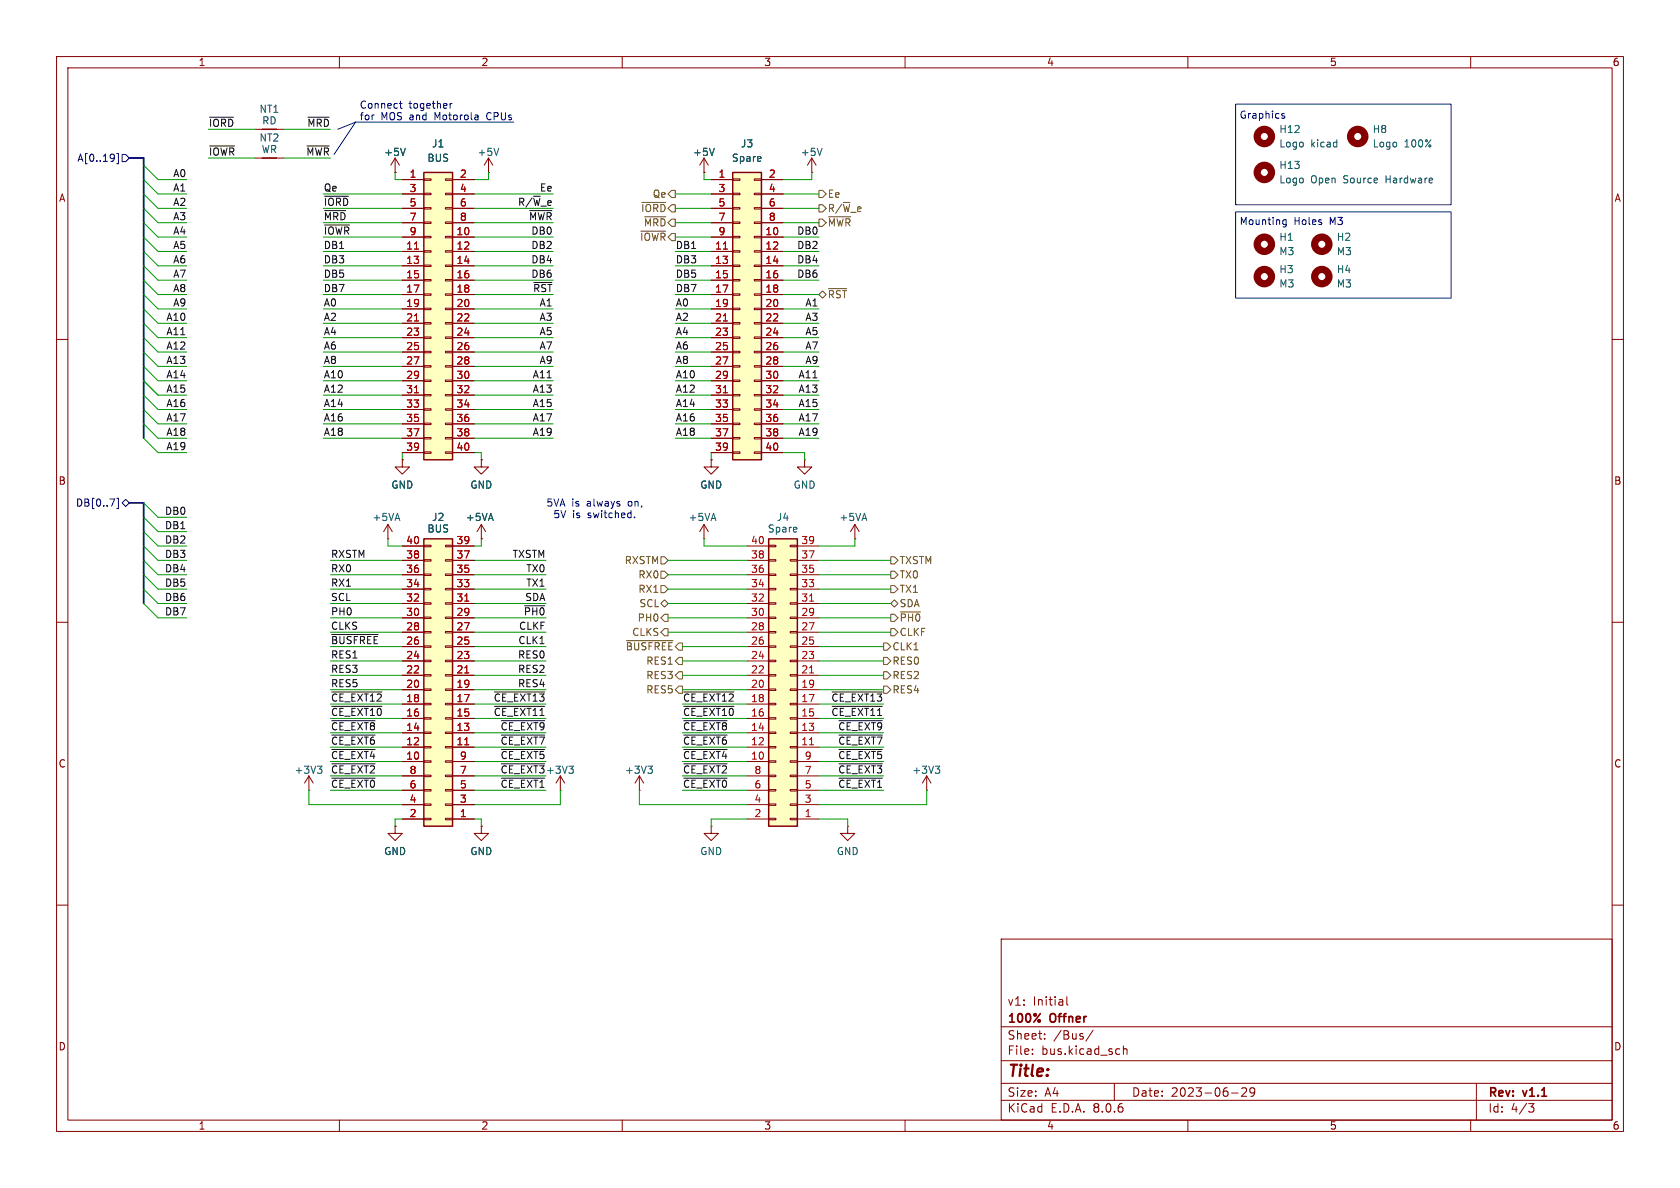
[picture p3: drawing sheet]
<svg xmlns="http://www.w3.org/2000/svg" width="297mm" height="210mm" viewBox="0 0 297 210" stroke-linecap="round" stroke-linejoin="round" font-family="sans-serif">
<g fill="none" stroke="#840000" stroke-width=".18">
<path d="M10 10h277v190h-277zM12 12h273v186h-273zM60 10v2M110 10v2M160 10v2M210 10v2M260 10v2M45.1 27.9h5.1M45.1 22.9h5.1M69.8 30.5h.1M69.8 27.9l-.7 1.3M69.8 27.9v2.6"/>
<path d="M69.8 27.9l.8 1.3M10 60h2M285 60h2M68.6 95.3h.1M68.6 92.7l-.8 1.3M68.6 92.7v2.6M68.6 92.7l.7 1.3M71.1 81.3v1.3h1.3l-1.3 1.2-1.3-1.2h1.3M71.1 81.3h.1M85.1 81.3v1.3h1.3l-1.3 1.2-1.3-1.2h1.3M85.1 81.3h.1M85.1 95.3h.1"/>
<path d="M85.1 92.7l-.8 1.3M85.1 92.7v2.6M85.1 92.7l.8 1.3M10 110h2M285 110h2M10 160h2M285 160h2M177 166h108v32h-108zM188.6 176.2v1.3l.2 .2M60 198v2M110 198v2M160 198v2"/>
<path d="M177 194.5h108M177 191.5h108M177 187.5h108M177 181.5h108M182.5 186.3v.1M182.5 185.5v.1M184.7 183.6v.1M184.7 182.8v.1M193.2 182.1l-1.2 2M197 191.5v3M197.8 185.4l.2 .1M198 186.3l-.2 .1"/>
<path d="M198.6 184.9v1.5M198.6 185.5l.2-.1 .4 .1v.9M210 198v2M217.7 193.2h1.2M219.5 192.4l.6-.1 .2 .1 .1 .3-.9 1.1h.9M221.8 192.9l-.3 .3h-.3l-.2-.3 .1-.5 .4-.1 .2 .1a.99 .99 0 0 1-.3 1.4h-.3M260 198v2M261 191.5v6.5M270.2 195.1h1l-.5 .6 .4 .1 .1 .5-.3 .3h-.4"/>
</g>
<path d="M71.7 26.2l-.5 1.3" fill="none" stroke="#006464" stroke-width=".18"/>
<g fill="none" stroke="#840000" stroke-width="1.3">
<circle cx="223.5" cy="24.1" r="1.27"/>
<circle cx="223.5" cy="30.5" r="1.27"/>
<circle cx="240" cy="24.1" r="1.27"/>
<circle cx="233.7" cy="48.9" r="1.27"/>
</g>
<path d="M46.4 27.9h2.5M46.4 22.9h2.5" fill="none" stroke="#840000" stroke-width=".25"/>
<path d="M135.9 95.3h5.1v50.8h-5.1z" fill="#ffffc2"/>
<g fill="none" stroke="#840000" stroke-width=".18">
<path d="M132.1 99.1h3.8M132.1 96.5h3.8M135.9 96.4h1.3v.2h-1.3zM135.9 98.9h1.3v.3h-1.3zM139.7 96.4h1.3v.2h-1.3zM139.7 98.9h1.3v.3h-1.3zM141 99.1h3.8M141 96.5h3.8M151.1 95.3h.1M151.1 92.7l-.7 1.3M151.1 92.7v2.6M151.1 92.7l.8 1.3"/>
<path d="M132.1 119.4h3.8M132.1 116.8h3.8M132.1 114.3h3.8M132.1 111.8h3.8M132.1 109.2h3.8M132.1 106.7h3.8M132.1 104.1h3.8M132.1 101.6h3.8M135.9 101.5h1.3v.2h-1.3zM135.9 104h1.3v.3h-1.3zM135.9 106.6h1.3v.2h-1.3zM135.9 109.1h1.3v.2h-1.3z"/>
<path d="M135.9 111.6h1.3v.3h-1.3zM135.9 114.2h1.3v.2h-1.3zM135.9 116.7h1.3v.3h-1.3zM135.9 119.3h1.3v.2h-1.3zM139.7 101.5h1.3v.2h-1.3zM139.7 104h1.3v.3h-1.3zM139.7 106.6h1.3v.2h-1.3zM139.7 109.1h1.3v.2h-1.3zM139.7 111.6h1.3v.3h-1.3zM139.7 114.2h1.3v.2h-1.3zM139.7 116.7h1.3v.3h-1.3zM139.7 119.3h1.3v.2h-1.3z"/>
<path d="M141 119.4h3.8M141 116.8h3.8M141 114.3h3.8M141 111.8h3.8M141 109.2h3.8M141 106.7h3.8M141 104.1h3.8M141 101.6h3.8M132.1 134.6h3.8M132.1 132.1h3.8M132.1 129.5h3.8M132.1 127h3.8"/>
<path d="M132.1 124.5h3.8M132.1 121.9h3.8M132.1 139.7h3.8M132.1 137.2h3.8M135.9 121.8h1.3v.2h-1.3zM135.9 124.3h1.3v.3h-1.3zM135.9 126.9h1.3v.2h-1.3zM135.9 129.4h1.3v.3h-1.3zM135.9 132h1.3v.2h-1.3zM135.9 134.5h1.3v.2h-1.3zM135.9 137h1.3v.3h-1.3zM135.9 139.6h1.3v.2h-1.3z"/>
<path d="M139.7 121.8h1.3v.2h-1.3zM139.7 124.3h1.3v.3h-1.3zM139.7 126.9h1.3v.2h-1.3zM139.7 129.4h1.3v.3h-1.3zM139.7 132h1.3v.2h-1.3zM139.7 134.5h1.3v.2h-1.3zM139.7 137h1.3v.3h-1.3zM139.7 139.6h1.3v.2h-1.3zM141 134.6h3.8M141 132.1h3.8M141 129.5h3.8M141 127h3.8"/>
<path d="M141 124.5h3.8M141 121.9h3.8M141 139.7h3.8M141 137.2h3.8M132.1 144.8h3.8M132.1 142.2h3.8M135.9 142.1h1.3v.3h-1.3zM135.9 144.7h1.3v.2h-1.3zM139.7 142.1h1.3v.3h-1.3zM139.7 144.7h1.3v.2h-1.3zM141 144.8h3.8M141 142.2h3.8"/>
</g>
<path d="M135.9 95.3h5.1v50.8h-5.1z" fill="none" stroke="#840000" stroke-width=".25"/>
<path d="M143.1 119h.7M143.1 106.3h.7M143.1 131.7h.7" fill="none" stroke="#a90000" stroke-width=".18"/>
<path d="M129.5 30.5h5.1v50.8h-5.1z" fill="#ffffc2"/>
<g fill="none" stroke="#840000" stroke-width=".18">
<path d="M86.4 30.5h.1M86.4 27.9l.7 1.3M86.4 27.9v2.6M86.4 27.9l-.8 1.3M125.7 31.8h3.8M125.7 34.3h3.8M125.7 36.8h3.8M125.7 39.4h3.8M129.5 39.2h1.3v.3h-1.3zM129.5 36.7h1.3v.3h-1.3zM129.5 34.2h1.3v.2h-1.3zM129.5 31.6h1.3v.3h-1.3z"/>
<path d="M133.3 39.2h1.3v.3h-1.3zM133.3 36.7h1.3v.3h-1.3zM133.3 34.2h1.3v.2h-1.3zM133.3 31.6h1.3v.3h-1.3zM134.6 31.8h3.8M134.6 34.3h3.8M134.6 36.8h3.8M134.6 39.4h3.8M125.7 41.9h3.8M125.7 44.5h3.8M125.7 47h3.8M125.7 49.5h3.8"/>
<path d="M125.7 52.1h3.8M125.7 54.6h3.8M125.7 57.2h3.8M125.7 59.7h3.8M129.5 59.6h1.3v.2h-1.3zM129.5 57h1.3v.3h-1.3zM129.5 54.5h1.3v.2h-1.3zM129.5 51.9h1.3v.3h-1.3zM129.5 49.4h1.3v.3h-1.3zM129.5 46.9h1.3v.2h-1.3zM129.5 44.3h1.3v.3h-1.3zM129.5 41.8h1.3v.2h-1.3z"/>
<path d="M133.3 59.6h1.3v.2h-1.3zM133.3 57h1.3v.3h-1.3zM133.3 54.5h1.3v.2h-1.3zM133.3 51.9h1.3v.3h-1.3zM133.3 49.4h1.3v.3h-1.3zM133.3 46.9h1.3v.2h-1.3zM133.3 44.3h1.3v.3h-1.3zM133.3 41.8h1.3v.2h-1.3zM134.6 41.9h3.8M134.6 44.5h3.8M134.6 47h3.8M134.6 49.5h3.8"/>
<path d="M134.6 52.1h3.8M134.6 54.6h3.8M134.6 57.2h3.8M134.6 59.7h3.8M125.7 62.2h3.8M125.7 64.8h3.8M125.7 67.3h3.8M125.7 69.9h3.8M125.7 72.4h3.8M125.7 74.9h3.8M125.7 77.5h3.8M129.5 79.9h1.3v.2h-1.3z"/>
<path d="M129.5 77.3h1.3v.3h-1.3zM129.5 74.8h1.3v.3h-1.3zM129.5 72.3h1.3v.2h-1.3zM129.5 69.7h1.3v.3h-1.3zM129.5 67.2h1.3v.2h-1.3zM129.5 64.6h1.3v.3h-1.3zM129.5 62.1h1.3v.3h-1.3zM133.3 79.9h1.3v.2h-1.3zM133.3 77.3h1.3v.3h-1.3zM133.3 74.8h1.3v.3h-1.3zM133.3 72.3h1.3v.2h-1.3zM133.3 69.7h1.3v.3h-1.3z"/>
<path d="M133.3 67.2h1.3v.2h-1.3zM133.3 64.6h1.3v.3h-1.3zM133.3 62.1h1.3v.3h-1.3zM134.6 62.2h3.8M134.6 64.8h3.8M134.6 67.3h3.8M134.6 69.9h3.8M134.6 72.4h3.8M134.6 74.9h3.8M134.6 77.5h3.8M125.7 80h3.8M134.6 80h3.8"/>
<path d="M149.9 146.1v1.2h1.2l-1.2 1.3-1.3-1.3h1.3M149.9 146.1h.1"/>
</g>
<path d="M129.5 30.5h5.1v50.8h-5.1z" fill="none" stroke="#840000" stroke-width=".25"/>
<path d="M127.9 44h.7M127.9 56.7h.7M127.9 69.4h.7" fill="none" stroke="#a90000" stroke-width=".18"/>
<path d="M88.2 26.2l-.4 1.3" fill="none" stroke="#006464" stroke-width=".18"/>
<path d="M74.9 30.5h5.1v50.8h-5.1z" fill="#ffffc2"/>
<g fill="none" stroke="#840000" stroke-width=".18">
<path d="M71.1 31.8h3.8M71.1 34.3h3.8M71.1 36.8h3.8M71.1 39.4h3.8M74.9 39.2h1.3v.3h-1.3zM74.9 36.7h1.3v.3h-1.3zM74.9 34.2h1.3v.2h-1.3zM74.9 31.6h1.3v.3h-1.3zM78.7 39.2h1.3v.3h-1.3zM78.7 36.7h1.3v.3h-1.3zM78.7 34.2h1.3v.2h-1.3zM78.7 31.6h1.3v.3h-1.3z"/>
<path d="M80 31.8h3.8M80 34.3h3.8M80 36.8h3.8M80 39.4h3.8M71.1 41.9h3.8M71.1 44.5h3.8M71.1 47h3.8M71.1 49.5h3.8M71.1 52.1h3.8M71.1 54.6h3.8M71.1 57.2h3.8M71.1 59.7h3.8"/>
<path d="M74.9 59.6h1.3v.2h-1.3zM74.9 57h1.3v.3h-1.3zM74.9 54.5h1.3v.2h-1.3zM74.9 51.9h1.3v.3h-1.3zM74.9 49.4h1.3v.3h-1.3zM74.9 46.9h1.3v.2h-1.3zM74.9 44.3h1.3v.3h-1.3zM74.9 41.8h1.3v.2h-1.3zM78.7 59.6h1.3v.2h-1.3zM78.7 57h1.3v.3h-1.3zM78.7 54.5h1.3v.2h-1.3zM78.7 51.9h1.3v.3h-1.3z"/>
<path d="M78.7 49.4h1.3v.3h-1.3zM78.7 46.9h1.3v.2h-1.3zM78.7 44.3h1.3v.3h-1.3zM78.7 41.8h1.3v.2h-1.3zM80 41.9h3.8M80 44.5h3.8M80 47h3.8M80 49.5h3.8M80 52.1h3.8M80 54.6h3.8M80 57.2h3.8M80 59.7h3.8"/>
<path d="M71.1 62.2h3.8M71.1 64.8h3.8M71.1 67.3h3.8M71.1 69.9h3.8M71.1 72.4h3.8M71.1 74.9h3.8M71.1 77.5h3.8M74.9 79.9h1.3v.2h-1.3zM74.9 77.3h1.3v.3h-1.3zM74.9 74.8h1.3v.3h-1.3zM74.9 72.3h1.3v.2h-1.3zM74.9 69.7h1.3v.3h-1.3z"/>
<path d="M74.9 67.2h1.3v.2h-1.3zM74.9 64.6h1.3v.3h-1.3zM74.9 62.1h1.3v.3h-1.3zM78.7 79.9h1.3v.2h-1.3zM78.7 77.3h1.3v.3h-1.3zM78.7 74.8h1.3v.3h-1.3zM78.7 72.3h1.3v.2h-1.3zM78.7 69.7h1.3v.3h-1.3zM78.7 67.2h1.3v.2h-1.3zM78.7 64.6h1.3v.3h-1.3zM78.7 62.1h1.3v.3h-1.3zM80 62.2h3.8"/>
<path d="M80 64.8h3.8M80 67.3h3.8M80 69.9h3.8M80 72.4h3.8M80 74.9h3.8M80 77.5h3.8M71.1 80h3.8M80 80h3.8M54.6 139.7h.1M54.6 137.2l-.8 1.2M54.6 137.2v2.5M54.6 137.2l.8 1.2"/>
<path d="M163.8 139.7h.1M163.8 137.2l-.7 1.2M163.8 137.2v2.5M163.8 137.2l.8 1.2M85.1 146.1v1.2h1.3l-1.3 1.3-1.3-1.3h1.3M85.1 146.1h.1"/>
</g>
<path d="M74.9 30.5h5.1v50.8h-5.1z" fill="none" stroke="#840000" stroke-width=".25"/>
<path d="M73.3 44h.7M73.3 56.7h.7M73.3 69.4h.7" fill="none" stroke="#a90000" stroke-width=".18"/>
<path d="M56.1 135.4h.8l-.4 .5M56.7 135.9l.2 .3v.3l-.2 .2M165.3 135.4h.8l-.4 .5M165.9 135.9l.2 .3v.3l-.2 .2" fill="none" stroke="#006464" stroke-width=".18"/>
<path d="M74.9 95.3h5.1v50.8h-5.1z" fill="#ffffc2"/>
<g fill="none" stroke="#840000" stroke-width=".18">
<path d="M69.8 30.5h.1M71.1 31.8h3.8M71.1 34.3h3.8M71.1 36.8h3.8M71.1 39.4h3.8M80 31.8h3.8M80 34.3h3.8M80 36.8h3.8M80 39.4h3.8M124.5 30.5h.1M124.5 27.9v2.6M124.5 27.9l-.8 1.3"/>
<path d="M124.5 27.9l.7 1.3M125.7 31.8h3.8M125.7 34.3h3.8M125.7 36.8h3.8M125.7 39.4h3.8M134.6 31.8h3.8M134.6 34.3h3.8M134.6 36.8h3.8M134.6 39.4h3.8M143.5 30.5h.1M143.5 27.9l.8 1.3M143.5 27.9v2.6"/>
<path d="M143.5 27.9l-.8 1.3M71.1 41.9h3.8M71.1 44.5h3.8M71.1 47h3.8M71.1 49.5h3.8M71.1 52.1h3.8M71.1 54.6h3.8M71.1 57.2h3.8M71.1 59.7h3.8M80 41.9h3.8M80 44.5h3.8M80 47h3.8"/>
<path d="M80 49.5h3.8M80 52.1h3.8M80 54.6h3.8M80 57.2h3.8M80 59.7h3.8M125.7 41.9h3.8M125.7 44.5h3.8M125.7 47h3.8M125.7 49.5h3.8M125.7 52.1h3.8M125.7 54.6h3.8M125.7 57.2h3.8"/>
<path d="M125.7 59.7h3.8M134.6 41.9h3.8M134.6 44.5h3.8M134.6 47h3.8M134.6 49.5h3.8M134.6 52.1h3.8M134.6 54.6h3.8M134.6 57.2h3.8M134.6 59.7h3.8M71.1 62.2h3.8M71.1 64.8h3.8M71.1 67.3h3.8"/>
<path d="M71.1 69.9h3.8M71.1 72.4h3.8M71.1 74.9h3.8M71.1 77.5h3.8M80 62.2h3.8M80 64.8h3.8M80 67.3h3.8M80 69.9h3.8M80 72.4h3.8M80 74.9h3.8M80 77.5h3.8M125.7 62.2h3.8"/>
<path d="M125.7 64.8h3.8M125.7 67.3h3.8M125.7 69.9h3.8M125.7 72.4h3.8M125.7 74.9h3.8M125.7 77.5h3.8M134.6 62.2h3.8M134.6 64.8h3.8M134.6 67.3h3.8M134.6 69.9h3.8M134.6 72.4h3.8M134.6 74.9h3.8"/>
<path d="M134.6 77.5h3.8M71.1 81.3h.1M71.1 99.1h3.8M71.1 96.5h3.8M71.1 80h3.8M74.9 96.4h1.3v.2h-1.3zM74.9 98.9h1.3v.3h-1.3zM78.7 96.4h1.3v.2h-1.3zM78.7 98.9h1.3v.3h-1.3zM80 99.1h3.8M80 96.5h3.8M80 80h3.8"/>
<path d="M85.1 95.3h.1M85.1 81.3h.1M124.5 95.3h.1M124.5 92.7l-.8 1.3M124.5 92.7v2.6M124.5 92.7l.7 1.3M125.7 81.3v1.3h1.3l-1.3 1.2-1.2-1.2h1.2M125.7 81.3h.1M125.7 80h3.8M134.6 80h3.8M142.2 81.3v1.3h1.3l-1.3 1.2-1.2-1.2h1.2M142.2 81.3h.1"/>
<path d="M71.1 119.4h3.8M71.1 116.8h3.8M71.1 114.3h3.8M71.1 111.8h3.8M71.1 109.2h3.8M71.1 106.7h3.8M71.1 104.1h3.8M71.1 101.6h3.8M74.9 101.5h1.3v.2h-1.3zM74.9 104h1.3v.3h-1.3zM74.9 106.6h1.3v.2h-1.3zM74.9 109.1h1.3v.2h-1.3z"/>
<path d="M74.9 111.6h1.3v.3h-1.3zM74.9 114.2h1.3v.2h-1.3zM74.9 116.7h1.3v.3h-1.3zM74.9 119.3h1.3v.2h-1.3zM78.7 101.5h1.3v.2h-1.3zM78.7 104h1.3v.3h-1.3zM78.7 106.6h1.3v.2h-1.3zM78.7 109.1h1.3v.2h-1.3zM78.7 111.6h1.3v.3h-1.3zM78.7 114.2h1.3v.2h-1.3zM78.7 116.7h1.3v.3h-1.3zM78.7 119.3h1.3v.2h-1.3z"/>
<path d="M80 119.4h3.8M80 116.8h3.8M80 114.3h3.8M80 111.8h3.8M80 109.2h3.8M80 106.7h3.8M80 104.1h3.8M80 101.6h3.8M71.1 134.6h3.8M71.1 132.1h3.8M71.1 129.5h3.8M71.1 127h3.8"/>
<path d="M71.1 124.5h3.8M71.1 121.9h3.8M71.1 139.7h3.8M71.1 137.2h3.8M74.9 121.8h1.3v.2h-1.3zM74.9 124.3h1.3v.3h-1.3zM74.9 126.9h1.3v.2h-1.3zM74.9 129.4h1.3v.3h-1.3zM74.9 132h1.3v.2h-1.3zM74.9 134.5h1.3v.2h-1.3zM74.9 137h1.3v.3h-1.3zM74.9 139.6h1.3v.2h-1.3z"/>
<path d="M78.7 121.8h1.3v.2h-1.3zM78.7 124.3h1.3v.3h-1.3zM78.7 126.9h1.3v.2h-1.3zM78.7 129.4h1.3v.3h-1.3zM78.7 132h1.3v.2h-1.3zM78.7 134.5h1.3v.2h-1.3zM78.7 137h1.3v.3h-1.3zM78.7 139.6h1.3v.2h-1.3zM80 134.6h3.8M80 132.1h3.8M80 129.5h3.8M80 127h3.8"/>
<path d="M80 124.5h3.8M80 121.9h3.8M80 139.7h3.8M80 137.2h3.8M99.1 139.7h.1M99.1 137.2l-.8 1.2M99.1 137.2v2.5M99.1 137.2l.7 1.2M113 139.7h.1M113 137.2l-.7 1.2M113 137.2v2.5M113 137.2l.8 1.2"/>
<path d="M69.8 146.1v1.2h1.3l-1.3 1.3-1.2-1.3h1.2M69.8 146.1h.1M71.1 144.8h3.8M71.1 142.2h3.8M74.9 142.1h1.3v.3h-1.3zM74.9 144.7h1.3v.2h-1.3zM78.7 142.1h1.3v.3h-1.3zM78.7 144.7h1.3v.2h-1.3zM80 144.8h3.8M80 142.2h3.8M85.1 146.1h.1M125.7 146.1v1.2h1.3l-1.3 1.3-1.2-1.3h1.2"/>
<path d="M125.7 146.1h.1"/>
</g>
<path d="M74.9 95.3h5.1v50.8h-5.1z" fill="none" stroke="#840000" stroke-width=".25"/>
<path d="M73.3 44h.7M73.3 56.7h.7M127.9 44h.7M127.9 56.7h.7M73.3 69.4h.7M127.9 69.4h.7M82.2 119h.7M82.2 106.3h.7M82.2 131.7h.7" fill="none" stroke="#a90000" stroke-width=".18"/>
<g fill="none" stroke="#840000" stroke-width="1.3">
<circle cx="223.5" cy="43.2" r="1.27"/>
<circle cx="223.5" cy="48.9" r="1.27"/>
<circle cx="233.7" cy="43.2" r="1.27"/>
</g>
<path d="M71.7 26.2l-.5 1.3M126.3 26.2l-.4 1.3M145.3 26.2l-.4 1.3M100.6 135.4h.8l-.5 .5M101.1 135.9l.3 .3v.3l-.3 .2M114.5 135.4h.8l-.4 .5M115.1 135.9l.2 .3v.3l-.2 .2" fill="none" stroke="#006464" stroke-width=".18"/>
<g fill="none" stroke="#725600" stroke-width=".18">
<path d="M113.5 35.8h4.2M114 38.3h3.7M118.7 33.7h.7v1.2h-.7l-.6-.6zM144.8 38.7h.6l.6 .7-.6 .6h-.6zM144.8 36.2h.6l.6 .6-.6 .7h-.6zM144.8 33.7h.6l.6 .6-.6 .6h-.6zM146.5 38.3h3.9M113.3 40.9h4.4M145.4 51.4l.6 .7-.6 .6-.6-.6zM146.5 51h3.2M116.8 98.4h.7l.6 .7-.6 .6h-.7zM157.5 98.4h.6l.6 .7-.6 .6h-.6z"/>
<path d="M110.7 113.3h8.3M116.8 103.5h.7l.6 .6-.6 .7h-.7zM116.8 106.7l.7-.7 .6 .7-.6 .6zM116.8 101h.7l.6 .6-.6 .6h-.7zM117.5 108.6h.6v1.3h-.6l-.7-.7zM117.5 111.1h.6v1.3h-.6l-.7-.6zM119.4 116.8l.6-.6h.6v1.3h-.6zM120 118.7h.6v1.3h-.6l-.6-.6zM156.2 116.2h.6l.7 .6-.7 .7h-.6zM156.2 118.7h.6l.7 .7-.7 .6h-.6zM156.2 113.7h.6l.7 .6-.7 .6h-.6zM157.5 101h.6l.6 .6-.6 .6h-.6z"/>
<path d="M157.5 108.6h.6l.6 .6-.6 .7h-.6zM157.5 111.1h.6l.6 .7-.6 .6h-.6zM157.5 103.5h.6l.6 .6-.6 .7h-.6zM157.5 106.7l.6-.7 .6 .7-.6 .6zM159.2 108.2h3.5M120 121.3h.6v1.3h-.6l-.6-.7zM156.2 121.3h.6l.7 .6-.7 .7h-.6z"/>
</g>
<path d="M20.2 27.4v.8M20.2 27.8v.1M20.6 27.1h.3v1.8h-.3M21.6 27.3h.6l.7 .6-.7 .7h-.6zM19.4 88.2h.9l-.6 1.3M20.6 88.1h.3v1.8h-.3M22.2 88.3l.7 .6-.7 .6-.6-.6z" fill="none" stroke="#000084" stroke-width=".18"/>
<g fill="none" stroke="#0f0f0f" stroke-width=".18">
<path d="M37.1 20.7h4.2M37.1 25.8h4.4M54.3 25.8h3.9M54.5 20.7h3.7M57.4 39.8h4.4M57.4 37.2h3.7M57.4 34.7h4.2M93.6 37.2h4M94.4 49.9h3.2M58.6 112.2h8.3M92.7 107.1h3.6M58.6 122.3h8.9"/>
<path d="M58.6 135h7.7M58.6 129.9h7.7M58.6 137.6h7.7M58.6 124.9h8.9M58.6 127.4h7.7M58.6 132.5h7.7M87.4 122.3h8.9M87.4 124.9h8.9M88.6 135h7.7M88.6 129.9h7.7M88.6 137.6h7.7M88.6 127.4h7.7"/>
<path d="M88.6 132.5h7.7M120.9 122.3h8.9M120.9 135h7.6M120.9 129.9h7.6M120.9 137.6h7.6M120.9 124.9h8.9M120.9 127.4h7.6M120.9 132.5h7.6M147.1 122.3h8.9M147.1 124.9h8.9M148.3 135h7.7M148.3 129.9h7.7"/>
<path d="M148.3 137.6h7.7M148.3 127.4h7.7M148.3 132.5h7.7"/>
</g>
<g fill="none" stroke="#0000c2" stroke-width=".18">
<path d="M70.6 18.3h.5M70.8 17.9v1.1l.3 .1M79.6 18.3v.8M79.9 18.3l-.3 .2M218.4 18.4h38.1v17.8h-38.1zM62.9 21.6l-3.2 1.3M62.9 21.6h27.9M62.9 21.6l-3.8 5.7M218.4 37.5h38.1v15.2h-38.1zM226.7 20.4l.4 .1v.2l-.1 .2-.4-.1M226.7 20.1h.4M226.8 39.6l.2 .1 .4-.1"/>
<path d="M227.4 38.9v1l-.3 .2h-.3M227.4 38.9h-.4l-.2 .1M112.2 91.4v.1"/>
</g>
<path d="M22.9 27.9h2.5v49.6M22.9 88.9h2.5v17.8" fill="none" stroke="#000084" stroke-width=".3"/>
<g fill="none" stroke="#009600" stroke-width=".18">
<path d="M25.4 29.2l2.5 2.6h5.1M25.4 34.3l2.5 2.5h5.1M25.4 36.8l2.5 2.6h5.1M25.4 39.4l2.5 2.5h5.1M25.4 31.8l2.5 2.5h5.1M36.8 27.9h8.3M36.8 22.9h8.3M50.2 27.9h8.2M50.2 22.9h8.2M57.1 36.8h14M57.1 39.4h14M57.1 34.3h14"/>
<path d="M69.8 30.5v1.3h1.3M83.8 36.8h14M83.8 39.4h14M83.8 34.3h14M86.4 30.5v1.3h-2.6M119.4 36.8h6.3M119.4 39.4h6.3M119.4 34.3h6.3M124.5 30.5v1.3h1.2M138.4 36.8h6.4M138.4 39.4h6.4M138.4 34.3h6.4"/>
<path d="M143.5 30.5v1.3h-5.1M25.4 59.7l2.5 2.5h5.1M25.4 47l2.5 2.5h5.1M25.4 49.5l2.5 2.6h5.1M25.4 41.9l2.5 2.6h5.1M25.4 52.1l2.5 2.5h5.1M25.4 44.5l2.5 2.5h5.1M25.4 54.6l2.5 2.6h5.1M25.4 57.2l2.5 2.5h5.1M57.1 49.5h14M57.1 52.1h14M57.1 44.5h14"/>
<path d="M57.1 54.6h14M57.1 47h14M57.1 41.9h14M57.1 57.2h14M57.1 59.7h14M83.8 49.5h14M83.8 52.1h14M83.8 44.5h14M83.8 54.6h14M83.8 47h14M83.8 41.9h14M83.8 57.2h14"/>
<path d="M83.8 59.7h14M119.4 49.5h6.3M119.4 52.1h6.3M119.4 44.5h6.3M119.4 54.6h6.3M119.4 47h6.3M119.4 41.9h6.3M119.4 57.2h6.3M119.4 59.7h6.3M138.4 49.5h6.4M138.4 52.1h6.4M138.4 44.5h6.4"/>
<path d="M138.4 54.6h6.4M138.4 47h6.4M138.4 41.9h6.4M138.4 57.2h6.4M138.4 59.7h6.4M25.4 72.4l2.5 2.5h5.1M25.4 74.9l2.5 2.6h5.1M25.4 69.9l2.5 2.5h5.1M25.4 77.5l2.5 2.5h5.1M25.4 67.3l2.5 2.6h5.1M25.4 64.8l2.5 2.5h5.1M25.4 62.2l2.5 2.6h5.1"/>
<path d="M57.1 74.9h14M57.1 62.2h14M57.1 77.5h14M57.1 72.4h14M57.1 69.9h14M57.1 67.3h14M57.1 64.8h14M83.8 74.9h14M83.8 62.2h14M83.8 77.5h14M83.8 72.4h14M83.8 69.9h14"/>
<path d="M83.8 67.3h14M83.8 64.8h14M119.4 74.9h6.3M119.4 62.2h6.3M119.4 77.5h6.3M119.4 72.4h6.3M119.4 69.9h6.3M119.4 67.3h6.3M119.4 64.8h6.3M138.4 74.9h6.4M138.4 62.2h6.4M138.4 77.5h6.4"/>
<path d="M138.4 72.4h6.4M138.4 69.9h6.4M138.4 67.3h6.4M138.4 64.8h6.4M25.4 96.5l2.5 2.6h5.1M25.4 94l2.5 2.5h5.1M25.4 99.1l2.5 2.5h5.1M25.4 91.4l2.5 2.6h5.1M25.4 88.9l2.5 2.5h5.1M58.4 99.1h12.7M68.6 95.3v1.2h2.5M71.1 80v1.3"/>
<path d="M83.8 99.1h12.7M83.8 80h1.3v1.3M85.1 95.3v1.2h-1.3M118.1 99.1h14M124.5 95.3v1.2h7.6M125.7 80v1.3M138.4 80h3.8v1.3M144.8 99.1h12.7M151.1 95.3v1.2h-6.3M25.4 106.7l2.5 2.5h5.1M25.4 101.6l2.5 2.5h5.1M25.4 104.1l2.5 2.6h5.1"/>
<path d="M58.4 109.2h12.7M58.4 101.6h12.7M58.4 104.1h12.7M58.4 106.7h12.7M58.4 116.8h12.7M58.4 111.8h12.7M58.4 114.3h12.7M58.4 119.4h12.7M83.8 109.2h12.7M83.8 101.6h12.7M83.8 104.1h12.7M83.8 106.7h12.7"/>
<path d="M83.8 116.8h12.7M83.8 111.8h12.7M83.8 114.3h12.7M83.8 119.4h12.7M118.1 109.2h14M118.1 101.6h14M118.1 104.1h14M118.1 106.7h14M118.1 111.8h14M120.6 116.8h11.5M120.6 114.3h11.5M120.6 119.4h11.5"/>
<path d="M144.8 109.2h12.7M144.8 101.6h12.7M144.8 104.1h12.7M144.8 106.7h12.7M144.8 116.8h11.4M144.8 111.8h12.7M144.8 114.3h11.4M144.8 119.4h11.4M54.6 139.7v2.5h16.5M58.4 137.2h12.7M58.4 139.7h12.7M58.4 124.5h12.7"/>
<path d="M58.4 127h12.7M58.4 121.9h12.7M58.4 129.5h12.7M58.4 132.1h12.7M58.4 134.6h12.7M83.8 137.2h12.7M83.8 139.7h12.7M83.8 124.5h12.7M83.8 127h12.7M83.8 121.9h12.7M83.8 129.5h12.7M83.8 132.1h12.7"/>
<path d="M83.8 134.6h12.7M99.1 139.7v2.5h-15.3M113 139.7v2.5h19.1M120.6 137.2h11.5M120.6 139.7h11.5M120.6 124.5h11.5M120.6 127h11.5M120.6 121.9h11.5M120.6 129.5h11.5M120.6 132.1h11.5M120.6 134.6h11.5M144.8 137.2h11.4"/>
<path d="M144.8 139.7h11.4M144.8 124.5h11.4M144.8 127h11.4M144.8 121.9h11.4M144.8 129.5h11.4M144.8 132.1h11.4M144.8 134.6h11.4M163.8 139.7v2.5h-19M71.1 144.8h-1.3v1.3M83.8 144.8h1.3v1.3M132.1 144.8h-6.4v1.3M144.8 144.8h5.1v1.3"/>
</g>
<text font-size="2.8" fill="#840000" x="178" y="190.9">Title:</text>
<g font-size="2.1" fill="#840000">
<text x="178" y="178">v1:</text>
<text x="182.6" y="178">Initial</text>
<text x="178" y="184">Sheet:</text>
<text x="178" y="181.2">100%</text>
<text x="185.7" y="181.2">Offner</text>
<text x="186.2" y="184">/Bus/</text>
<text x="178" y="186.7">File:</text>
<text x="184.1" y="186.7">bus.kicad_sch</text>
<text x="178" y="196.9">KiCad</text>
<text x="178" y="194.1">Size:</text>
<text x="184.7" y="194.1">A4</text>
<text x="185.7" y="196.9">E.D.A.</text>
<text x="193.3" y="196.9">8.0.6</text>
<text x="200" y="194.1">Date:</text>
<text x="207" y="194.1">2023-06-29</text>
<text x="263" y="194.3">Rev:</text>
<text x="263" y="196.9">Id:</text>
<text x="267.1" y="196.9">4/3</text>
<text x="269.4" y="194.3">v1.1</text>
</g>
<g font-size="1.8" fill="#840000">
<text x="35" y="11.9">1</text>
<text x="85" y="11.9">2</text>
<text x="135" y="11.9">3</text>
<text x="185" y="11.9">4</text>
<text x="235" y="11.9">5</text>
<text x="285" y="11.9">6</text>
<text x="10.3" y="35.9">A</text>
<text x="285.3" y="35.9">A</text>
<text x="10.3" y="85.9">B</text>
<text x="285.3" y="85.9">B</text>
<text x="10.3" y="135.9">C</text>
<text x="285.3" y="135.9">C</text>
<text x="10.3" y="185.9">D</text>
<text x="285.3" y="185.9">D</text>
<text x="35" y="199.9">1</text>
<text x="85" y="199.9">2</text>
<text x="135" y="199.9">3</text>
<text x="185" y="199.9">4</text>
<text x="235" y="199.9">5</text>
<text x="285" y="199.9">6</text>
</g>
<g font-size="1.8" fill="#0f0f0f">
<text x="36.8" y="22.5">~{IORD}</text>
<text x="54.2" y="22.5">~{MRD}</text>
<text x="36.8" y="27.6">~{IOWR}</text>
<text x="54" y="27.6">~{MWR}</text>
<text x="30.5" y="33.9">A1</text>
<text x="30.5" y="31.4">A0</text>
<text x="57.1" y="33.9">Qe</text>
<text x="95.3" y="33.9">Ee</text>
<text x="30.5" y="41.6">A4</text>
<text x="30.5" y="36.5">A2</text>
<text x="30.5" y="39">A3</text>
<text x="57.1" y="41.6">~{IOWR}</text>
<text x="57.1" y="39">~{MRD}</text>
<text x="57.1" y="36.5">~{IORD}</text>
<text x="91.5" y="36.5">R/~{W}_e</text>
<text x="93.4" y="39">~{MWR}</text>
<text x="93.8" y="41.6">DB0</text>
<text x="140.8" y="41.6">DB0</text>
<text x="30.5" y="44.1">A5</text>
<text x="30.5" y="46.6">A6</text>
<text x="57.1" y="46.6">DB3</text>
<text x="57.1" y="44.1">DB1</text>
<text x="93.8" y="46.6">DB4</text>
<text x="93.8" y="44.1">DB2</text>
<text x="119.4" y="44.1">DB1</text>
<text x="119.4" y="46.6">DB3</text>
<text x="140.8" y="46.6">DB4</text>
<text x="140.8" y="44.1">DB2</text>
<text x="30.5" y="51.7">A8</text>
<text x="30.5" y="49.2">A7</text>
<text x="57.1" y="49.2">DB5</text>
<text x="57.1" y="51.7">DB7</text>
<text x="93.8" y="49.2">DB6</text>
<text x="94.1" y="51.7">~{RST}</text>
<text x="119.4" y="51.7">DB7</text>
<text x="119.4" y="49.2">DB5</text>
<text x="140.8" y="49.2">DB6</text>
<text x="29.3" y="59.3">A11</text>
<text x="29.3" y="56.8">A10</text>
<text x="30.5" y="54.3">A9</text>
<text x="57.1" y="54.3">A0</text>
<text x="57.1" y="56.8">A2</text>
<text x="57.1" y="59.3">A4</text>
<text x="95.3" y="59.3">A5</text>
<text x="95.3" y="54.3">A1</text>
<text x="95.3" y="56.8">A3</text>
<text x="119.4" y="54.3">A0</text>
<text x="119.4" y="59.3">A4</text>
<text x="119.4" y="56.8">A2</text>
<text x="142.3" y="59.3">A5</text>
<text x="142.3" y="54.3">A1</text>
<text x="142.3" y="56.8">A3</text>
<text x="29.3" y="61.9">A12</text>
<text x="29.3" y="64.4">A13</text>
<text x="57.1" y="61.9">A6</text>
<text x="57.1" y="64.4">A8</text>
<text x="95.3" y="64.4">A9</text>
<text x="95.3" y="61.9">A7</text>
<text x="119.4" y="61.9">A6</text>
<text x="119.4" y="64.4">A8</text>
<text x="142.3" y="64.4">A9</text>
<text x="142.3" y="61.9">A7</text>
<text x="29.3" y="69.5">A15</text>
<text x="29.3" y="67">A14</text>
<text x="57.1" y="67">A10</text>
<text x="57.1" y="69.5">A12</text>
<text x="94.1" y="67">A11</text>
<text x="94.1" y="69.5">A13</text>
<text x="119.4" y="67">A10</text>
<text x="119.4" y="69.5">A12</text>
<text x="141.1" y="67">A11</text>
<text x="141.1" y="69.5">A13</text>
<text x="29.3" y="72">A16</text>
<text x="29.3" y="74.6">A17</text>
<text x="29.3" y="77.1">A18</text>
<text x="57.1" y="77.1">A18</text>
<text x="57.1" y="74.6">A16</text>
<text x="57.1" y="72">A14</text>
<text x="94.1" y="72">A15</text>
<text x="94.1" y="77.1">A19</text>
<text x="94.1" y="74.6">A17</text>
<text x="119.4" y="72">A14</text>
<text x="119.4" y="77.1">A18</text>
<text x="119.4" y="74.6">A16</text>
<text x="141.1" y="74.6">A17</text>
<text x="141.1" y="77.1">A19</text>
<text x="141.1" y="72">A15</text>
<text x="29.3" y="79.7">A19</text>
<text x="29.1" y="93.6">DB1</text>
<text x="29.1" y="91.1">DB0</text>
<text x="29.1" y="98.7">DB3</text>
<text x="29.1" y="96.2">DB2</text>
<text x="29.1" y="101.3">DB4</text>
<text x="58.4" y="101.3">RX0</text>
<text x="58.4" y="98.7">RXSTM</text>
<text x="90.5" y="98.7">TXSTM</text>
<text x="92.9" y="101.3">TX0</text>
<text x="29.1" y="103.8">DB5</text>
<text x="29.1" y="106.3">DB6</text>
<text x="58.4" y="103.8">RX1</text>
<text x="58.4" y="106.3">SCL</text>
<text x="92.7" y="106.3">SDA</text>
<text x="92.9" y="103.8">TX1</text>
<text x="29.1" y="108.9">DB7</text>
<text x="58.4" y="111.4">CLKS</text>
<text x="58.4" y="108.9">PH0</text>
<text x="58.4" y="114">~{BUSFREE}</text>
<text x="91.5" y="114">CLK1</text>
<text x="91.7" y="111.4">CLKF</text>
<text x="92.5" y="108.9">~{PH0}</text>
<text x="58.4" y="119">RES3</text>
<text x="58.4" y="116.5">RES1</text>
<text x="91.5" y="116.5">RES0</text>
<text x="91.5" y="119">RES2</text>
<text x="58.4" y="124.1">~{CE_EXT12}</text>
<text x="58.4" y="121.6">RES5</text>
<text x="87.2" y="124.1">~{CE_EXT13}</text>
<text x="91.5" y="121.6">RES4</text>
<text x="120.6" y="124.1">~{CE_EXT12} 18</text>
<text x="146.9" y="124.1">~{CE_EXT13}</text>
<text x="58.4" y="126.7">~{CE_EXT10}</text>
<text x="58.4" y="129.2">~{CE_EXT8}</text>
<text x="58.4" y="131.7">~{CE_EXT6}</text>
<text x="87.2" y="126.7">~{CE_EXT11}</text>
<text x="88.4" y="131.7">~{CE_EXT7}</text>
<text x="88.4" y="129.2">~{CE_EXT9}</text>
<text x="120.6" y="126.7">~{CE_EXT10} 16</text>
<text x="120.6" y="131.7">~{CE_EXT6}</text>
<text x="120.6" y="129.2">~{CE_EXT8}</text>
<text x="146.9" y="126.7">~{CE_EXT11}</text>
<text x="148.1" y="131.7">~{CE_EXT7}</text>
<text x="148.1" y="129.2">~{CE_EXT9}</text>
<text x="58.4" y="136.8">~{CE_EXT2}</text>
<text x="58.4" y="134.3">~{CE_EXT4}</text>
<text x="88.4" y="134.3">~{CE_EXT5}</text>
<text x="88.4" y="136.8">~{CE_EXT3}</text>
<text x="96.4" y="137">+3V3</text>
<text x="120.6" y="136.8">~{CE_EXT2}</text>
<text x="120.6" y="134.3">~{CE_EXT4}</text>
<text x="148.1" y="136.8">~{CE_EXT3}</text>
<text x="148.1" y="134.3">~{CE_EXT5}</text>
<text x="58.4" y="139.4">~{CE_EXT0}</text>
<text x="88.4" y="139.4">~{CE_EXT1}</text>
<text x="120.6" y="139.4">~{CE_EXT0}</text>
<text x="148.1" y="139.4">~{CE_EXT1}</text>
</g>
<g font-size="1.8" fill="#006464">
<text x="45.8" y="20.1">NT1</text>
<text x="46.3" y="22.2">RD</text>
<text x="226.1" y="23.7">H12</text>
<text x="242.6" y="23.7">H8</text>
<text x="45.8" y="25.2">NT2</text>
<text x="46.2" y="27.3">WR</text>
<text x="67.8" y="27.8">+5V</text>
<text x="75.5" y="28.8">BUS</text>
<text x="76.3" y="26.3">J1</text>
<text x="84.3" y="27.8">+5V</text>
<text x="122.4" y="27.8">+5V</text>
<text x="129.3" y="28.8">Spare</text>
<text x="130.9" y="26.3">J3</text>
<text x="141.5" y="27.8">+5V</text>
<text x="226.1" y="26.3">Logo</text>
<text x="231.7" y="26.3">kicad</text>
<text x="242.6" y="26.3">Logo</text>
<text x="248.2" y="26.3">100%</text>
<text x="226.1" y="30.1">H13</text>
<text x="226.1" y="32.6">Logo</text>
<text x="231.7" y="32.6">Open</text>
<text x="237.6" y="32.6">Source</text>
<text x="245.2" y="32.6">Hardware</text>
<text x="226.1" y="45.3">M3</text>
<text x="226.1" y="42.8">H1</text>
<text x="236.2" y="45.3">M3</text>
<text x="236.2" y="42.8">H2</text>
<text x="226.1" y="51">M3</text>
<text x="226.1" y="48.5">H3</text>
<text x="236.2" y="51">M3</text>
<text x="236.2" y="48.5">H4</text>
<text x="69.1" y="86.6">GND</text>
<text x="83.1" y="86.6">GND</text>
<text x="123.7" y="86.6">GND</text>
<text x="140.2" y="86.6">GND</text>
<text x="65.7" y="92.3">+5VA</text>
<text x="75.5" y="94.3">BUS</text>
<text x="76.3" y="92.3">J2</text>
<text x="82.3" y="92.3">+5VA</text>
<text x="121.6" y="92.3">+5VA</text>
<text x="135.6" y="94.3">Spare</text>
<text x="137.2" y="92.3">J4</text>
<text x="148.3" y="92.3">+5VA</text>
<text x="52" y="137">+3V3</text>
<text x="110.4" y="137">+3V3</text>
<text x="161.2" y="137">+3V3</text>
<text x="67.8" y="151.4">GND</text>
<text x="83.1" y="151.4">GND</text>
<text x="123.7" y="151.4">GND</text>
<text x="147.8" y="151.4">GND</text>
</g>
<g font-size="1.8" fill="#0000c2">
<text x="63.5" y="19.3">Connect</text>
<text x="63.5" y="21.3">for</text>
<text x="67.3" y="21.3">MOS and</text>
<text x="72.3" y="19.3">together</text>
<text x="77.1" y="21.3">Motorola</text>
<text x="86.5" y="21.3">CPUs</text>
<text x="219.1" y="21.2">Graphics</text>
<text x="219.1" y="40">Mounting</text>
<text x="228.7" y="40">Holes</text>
<text x="235.2" y="40">M3</text>
<text x="96.5" y="89.8">5VA is</text>
<text x="103.9" y="89.8">always</text>
<text x="111.3" y="89.8">on,</text>
<text x="97.7" y="91.8">5V</text>
<text x="101.2" y="91.8">is</text>
<text x="104" y="91.8">switched.</text>
</g>
<g font-size="1.8" fill="#000084">
<text x="13.6" y="28.8">A[0..19]</text>
<text x="13.3" y="89.8">DB[0..7]</text>
</g>
<g font-size="1.8" fill="#a90000">
<text x="72.3" y="31.5">1</text>
<text x="72.3" y="34">3</text>
<text x="81.2" y="31.5">2</text>
<text x="81.2" y="34">4</text>
<text x="126.9" y="31.5">1</text>
<text x="126.9" y="34">3</text>
<text x="135.8" y="31.5">2</text>
<text x="135.8" y="34">4</text>
<text x="72.3" y="36.6">5</text>
<text x="72.3" y="39.1">7</text>
<text x="72.3" y="41.7">9</text>
<text x="80.6" y="41.7">10</text>
<text x="81.2" y="36.6">6</text>
<text x="81.2" y="39.1">8</text>
<text x="126.9" y="36.6">5</text>
<text x="126.9" y="39.1">7</text>
<text x="126.9" y="41.7">9</text>
<text x="135.2" y="41.7">10</text>
<text x="135.8" y="36.6">6</text>
<text x="135.8" y="39.1">8</text>
<text x="71.7" y="44.2">11</text>
<text x="71.7" y="46.7">13</text>
<text x="80.6" y="44.2">12</text>
<text x="80.6" y="46.7">14</text>
<text x="126.3" y="44.2">11</text>
<text x="126.3" y="46.7">13</text>
<text x="135.2" y="44.2">12</text>
<text x="135.2" y="46.7">14</text>
<text x="71.7" y="49.3">15</text>
<text x="71.7" y="51.8">17</text>
<text x="80.6" y="49.3">16</text>
<text x="80.6" y="51.8">18</text>
<text x="126.3" y="49.3">15</text>
<text x="126.3" y="51.8">17</text>
<text x="135.2" y="49.3">16</text>
<text x="135.2" y="51.8">18</text>
<text x="71.7" y="54.4">19</text>
<text x="71.7" y="56.9">21</text>
<text x="71.7" y="59.4">23</text>
<text x="80.6" y="54.4">20</text>
<text x="80.6" y="56.9">22</text>
<text x="80.6" y="59.4">24</text>
<text x="126.3" y="54.4">19</text>
<text x="126.3" y="56.9">21</text>
<text x="126.3" y="59.4">23</text>
<text x="135.2" y="54.4">20</text>
<text x="135.2" y="56.9">22</text>
<text x="135.2" y="59.4">24</text>
<text x="71.7" y="62">25</text>
<text x="71.7" y="64.5">27</text>
<text x="80.6" y="62">26</text>
<text x="80.6" y="64.5">28</text>
<text x="126.3" y="62">25</text>
<text x="126.3" y="64.5">27</text>
<text x="135.2" y="62">26</text>
<text x="135.2" y="64.5">28</text>
<text x="71.7" y="67.1">29</text>
<text x="71.7" y="69.6">31</text>
<text x="80.6" y="67.1">30</text>
<text x="80.6" y="69.6">32</text>
<text x="126.3" y="67.1">29</text>
<text x="126.3" y="69.6">31</text>
<text x="135.2" y="67.1">30</text>
<text x="135.2" y="69.6">32</text>
<text x="71.7" y="72.1">33</text>
<text x="71.7" y="74.7">35</text>
<text x="71.7" y="77.2">37</text>
<text x="80.6" y="72.1">34</text>
<text x="80.6" y="74.7">36</text>
<text x="80.6" y="77.2">38</text>
<text x="126.3" y="72.1">33</text>
<text x="126.3" y="74.7">35</text>
<text x="126.3" y="77.2">37</text>
<text x="135.2" y="72.1">34</text>
<text x="135.2" y="74.7">36</text>
<text x="135.2" y="77.2">38</text>
<text x="71.7" y="79.8">39</text>
<text x="80.6" y="79.8">40</text>
<text x="126.3" y="79.8">39</text>
<text x="135.2" y="79.8">40</text>
<text x="71.7" y="101.3">36</text>
<text x="71.7" y="98.8">38</text>
<text x="71.7" y="96.3">40</text>
<text x="80.6" y="101.3">35</text>
<text x="80.6" y="98.8">37</text>
<text x="80.6" y="96.3">39</text>
<text x="132.7" y="101.3">36</text>
<text x="132.7" y="98.8">38</text>
<text x="132.7" y="96.3">40</text>
<text x="141.6" y="101.3">35</text>
<text x="141.6" y="98.8">37</text>
<text x="141.6" y="96.3">39</text>
<text x="71.7" y="106.4">32</text>
<text x="71.7" y="103.9">34</text>
<text x="80.6" y="106.4">31</text>
<text x="80.6" y="103.9">33</text>
<text x="132.7" y="106.4">32</text>
<text x="132.7" y="103.9">34</text>
<text x="141.6" y="106.4">31</text>
<text x="141.6" y="103.9">33</text>
<text x="71.7" y="111.5">28</text>
<text x="71.7" y="109">30</text>
<text x="80.6" y="111.5">27</text>
<text x="80.6" y="109">29</text>
<text x="132.7" y="111.5">28</text>
<text x="132.7" y="109">30</text>
<text x="141.6" y="111.5">27</text>
<text x="141.6" y="109">29</text>
<text x="71.7" y="119.1">22</text>
<text x="71.7" y="116.6">24</text>
<text x="71.7" y="114">26</text>
<text x="80.6" y="119.1">21</text>
<text x="80.6" y="116.6">23</text>
<text x="80.6" y="114">25</text>
<text x="132.7" y="119.1">22</text>
<text x="132.7" y="116.6">24</text>
<text x="132.7" y="114">26</text>
<text x="141.6" y="119.1">21</text>
<text x="141.6" y="116.6">23</text>
<text x="141.6" y="114">25</text>
<text x="71.7" y="124.2">18</text>
<text x="71.7" y="121.7">20</text>
<text x="80.6" y="124.2">17</text>
<text x="80.6" y="121.7">19</text>
<text x="132.7" y="121.7">20</text>
<text x="141.6" y="124.2">17</text>
<text x="141.6" y="121.7">19</text>
<text x="71.7" y="131.8">12</text>
<text x="71.7" y="129.3">14</text>
<text x="71.7" y="126.7">16</text>
<text x="80.6" y="131.8">11</text>
<text x="80.6" y="129.3">13</text>
<text x="80.6" y="126.7">15</text>
<text x="132.7" y="131.8">12</text>
<text x="132.7" y="129.3">14</text>
<text x="141.6" y="131.8">11</text>
<text x="141.6" y="129.3">13</text>
<text x="141.6" y="126.7">15</text>
<text x="71.7" y="134.4">10</text>
<text x="72.3" y="136.9">8</text>
<text x="81.2" y="136.9">7</text>
<text x="81.2" y="134.4">9</text>
<text x="132.7" y="134.4">10</text>
<text x="133.3" y="136.9">8</text>
<text x="142.2" y="136.9">7</text>
<text x="142.2" y="134.4">9</text>
<text x="72.3" y="142">4</text>
<text x="72.3" y="139.4">6</text>
<text x="81.2" y="142">3</text>
<text x="81.2" y="139.4">5</text>
<text x="133.3" y="142">4</text>
<text x="133.3" y="139.4">6</text>
<text x="142.2" y="142">3</text>
<text x="142.2" y="139.4">5</text>
<text x="72.3" y="144.5">2</text>
<text x="81.2" y="144.5">1</text>
<text x="133.3" y="144.5">2</text>
<text x="142.2" y="144.5">1</text>
</g>
<g font-size="1.8" fill="#725600">
<text x="115.3" y="35.2">Qe</text>
<text x="146.2" y="35.2">Ee</text>
<text x="113.2" y="37.7">~{IORD}</text>
<text x="113.7" y="40.2">~{MRD}</text>
<text x="146.2" y="40.2">~{MWR}</text>
<text x="146.2" y="37.7">R/~{W}_e</text>
<text x="113.1" y="42.8">~{IOWR}</text>
<text x="146.2" y="52.9">~{RST}</text>
<text x="110.3" y="99.9">RXSTM</text>
<text x="158.9" y="99.9">TXSTM</text>
<text x="112.8" y="105">RX1</text>
<text x="112.8" y="102.5">RX0</text>
<text x="112.9" y="107.5">SCL</text>
<text x="158.9" y="102.5">TX0</text>
<text x="158.9" y="105">TX1</text>
<text x="158.9" y="107.5">SDA</text>
<text x="111.7" y="112.6">CLKS</text>
<text x="112.6" y="110.1">PH0</text>
<text x="158.9" y="110.1">~{PH0}</text>
<text x="158.9" y="112.6">CLKF</text>
<text x="110.5" y="115.2">~{BUSFREE}</text>
<text x="114.1" y="117.7">RES1</text>
<text x="157.7" y="117.7">RES0</text>
<text x="157.7" y="115.2">CLK1</text>
<text x="114.1" y="120.2">RES3</text>
<text x="114.1" y="122.8">RES5</text>
<text x="157.7" y="122.8">RES4</text>
<text x="157.7" y="120.2">RES2</text>
</g>
</svg>
